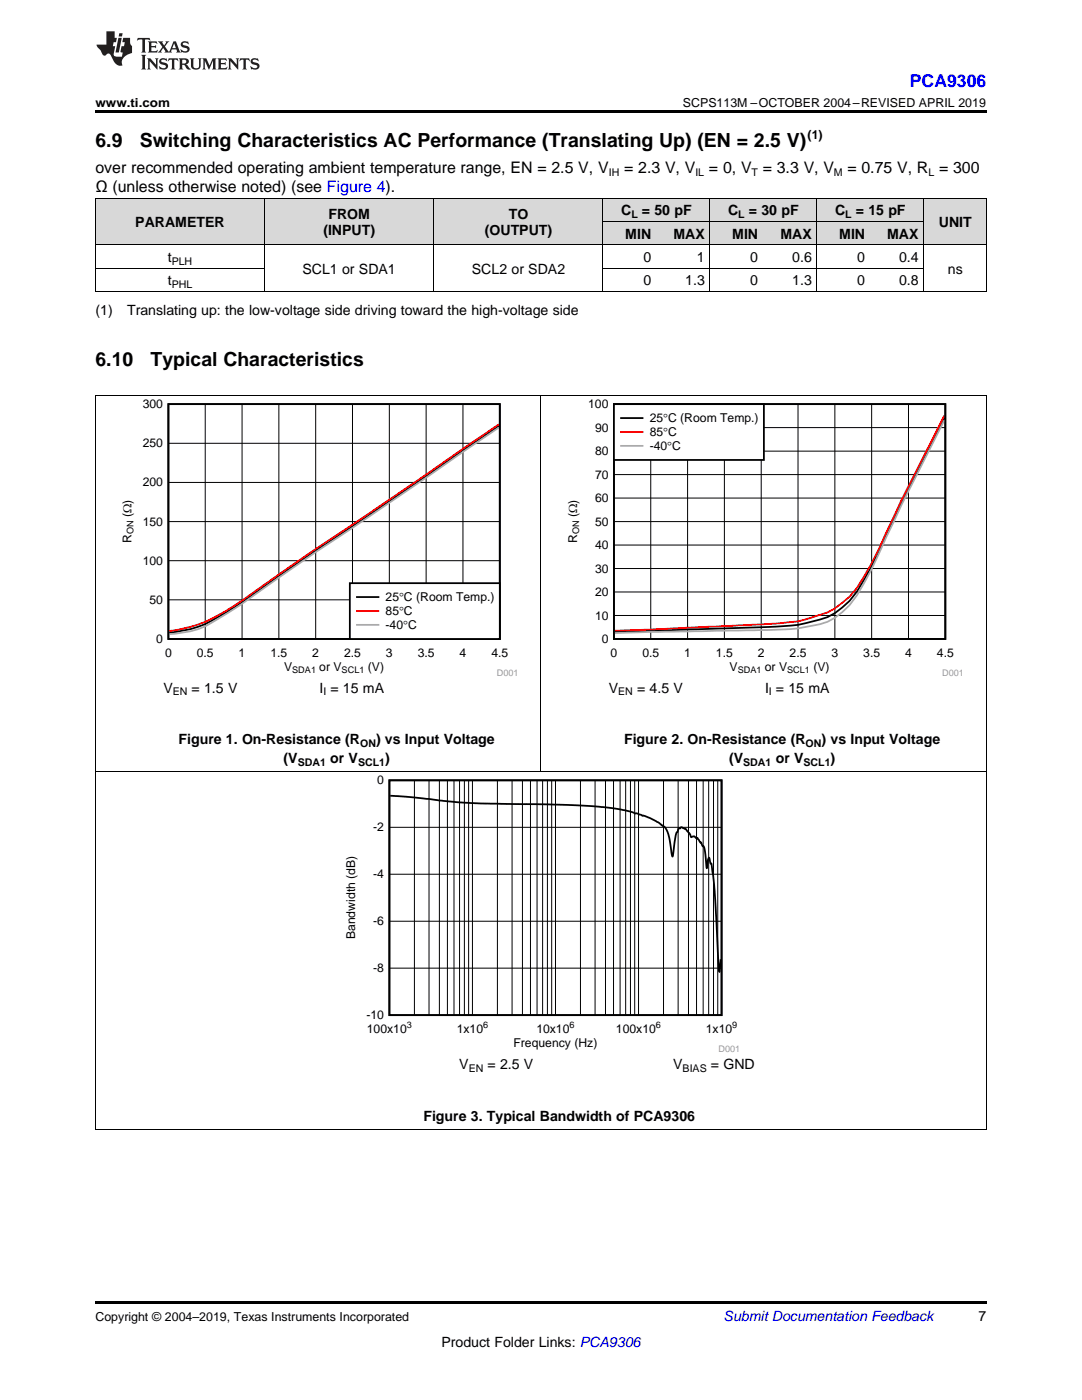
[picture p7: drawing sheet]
<svg xmlns="http://www.w3.org/2000/svg" width="216mm" height="279mm" viewBox="0 0 216 279" stroke-linecap="round" stroke-linejoin="round" font-family="sans-serif">
<g fill="#d8d8d8">
<path d="M19 39.6h33.8v9.3h-33.8z"/>
<path d="M52.8 39.6h33.8v9.3h-33.8z"/>
<path d="M86.6 39.6h33.8v9.3h-33.8z"/>
<path d="M184.4 39.6h12.4v9.3h-12.4z"/>
<path d="M120.4 44.2h10.7v4.7h-10.7z"/>
<path d="M131.1 44.2h10.6v4.7h-10.6z"/>
<path d="M141.7 44.2h10.7v4.7h-10.7z"/>
<path d="M152.4 44.2h10.7v4.7h-10.7z"/>
<path d="M163.1 44.2h10.6v4.7h-10.6z"/>
<path d="M173.7 44.2h10.7v4.7h-10.7z"/>
<path d="M120.4 39.6h10.7v4.6h-10.7z"/>
<path d="M131.1 39.6h10.6v4.6h-10.6z"/>
<path d="M141.7 39.6h10.7v4.6h-10.7z"/>
<path d="M152.4 39.6h10.7v4.6h-10.7z"/>
<path d="M163.1 39.6h10.6v4.6h-10.6z"/>
<path d="M173.7 39.6h10.7v4.6h-10.7z"/>
</g>
<path d="M19 225.4h.2zM196.7 225.4h.1zM19 259.7h177.8v.5h-177.8z" fill="#000"/>
<path d="M19.1 154v71.4M196.8 154v71.4M19 225.3h177.8" fill="none" stroke="#000" stroke-width=".2"/>
<path d="M68.5 154.7h78.9v55.3h-78.9z" fill-rule="evenodd" fill="#fff"/>
<path d="M77.7 155.7h66.3v46.9h-66.3zM77.9 158.8l4.6 .3 9.6 1.1 22.9 .5 5.5 .4 4.2 .6 1.6 .4 .4 .3 .5-.1 2.4 .9 1.7 .9 1.3 .9 .4 .5 .4 1.1 .8 4.4 .6-3.9a1.24 1.24 0 0 1 .4-1.2l.3-.6h.2l.2-.2h.2l.7 .3 .9 1.1 .2 .6 .2-.1a.62 .62 0 0 1 .9 .4l.2-.2 .5 .9h.2l.3 .8h.2a15.8 15.8 0 0 1 .6 4.4l.3-1.6 .2-.5 .3 1.1h.2l.5 4.2 1 17.5 .3-2.6" fill="none" stroke="#000" stroke-width=".35"/>
<g fill="none" stroke="#000" stroke-width=".2">
<path d="M19.1 79v75M107.9 79v75M196.8 79v75M19 154h177.8M82.7 155.7v46.9M85.6 155.7v46.9M87.7 155.7v46.9M89.3 155.7v46.9M90.6 155.7v46.9M91.7 155.7v46.9M92.7 155.7v46.9M93.5 155.7v46.9"/>
<path d="M94.3 155.7v46.9M99.3 155.7v46.9M102.2 155.7v46.9M104.2 155.7v46.9M105.8 155.7v46.9M107.2 155.7v46.9M108.3 155.7v46.9M109.2 155.7v46.9M110.1 155.7v46.9M110.8 155.7v46.9M115.8 155.7v46.9M118.7 155.7v46.9"/>
<path d="M120.8 155.7v46.9M122.4 155.7v46.9M123.7 155.7v46.9M124.8 155.7v46.9M125.8 155.7v46.9M126.6 155.7v46.9M127.4 155.7v46.9M132.4 155.7v46.9M135.3 155.7v46.9M137.4 155.7v46.9M139 155.7v46.9M140.3 155.7v46.9"/>
<path d="M141.4 155.7v46.9M142.4 155.7v46.9M143.2 155.7v46.9M77.7 174.5h66.3M77.7 165.1h66.3M77.7 193.2h66.3M77.7 183.9h66.3"/>
</g>
<path d="M23.9 79.7h79.2v55.3h-79.2z" fill-rule="evenodd" fill="#fff"/>
<path d="M33.6 80.7h66.1v46.8h-66.1zM99.6 85l-21.9 15-14.7 9.9-14.7 10.3-2.9 1.9a22.4 22.4 0 0 1-11.6 4.1" fill="none" stroke="#000" stroke-width=".35"/>
<g fill="none" stroke="#000" stroke-width=".2">
<path d="M33.6 96.3h66.1M33.6 88.5h66.1M41 80.7v46.8M48.3 80.7v46.8M55.6 80.7v46.8M63 80.7v46.8M70.3 80.7v46.8M77.7 80.7v46.8M85 80.7v46.8M92.4 80.7v46.8M33.6 119.7h66.1M33.6 111.9h66.1"/>
<path d="M33.6 104.1h66.1"/>
</g>
<path d="M99.6 84.7l-21.9 15-14.7 9.9-14.7 10.3a32.7 32.7 0 0 1-13.2 5.9l-1.3 .1" fill="none" stroke="#f00" stroke-width=".35"/>
<path d="M99.6 85.3l-29.3 20-7.3 4.9-14.7 10.3-2.9 1.9a35.1 35.1 0 0 1-5.9 3.2l-1.5 .4-4.2 .6" fill="none" stroke="#aaa" stroke-width=".35"/>
<path d="M69.8 116.4h29.9v11.1h-29.9z" fill-rule="evenodd" fill="#fff"/>
<path d="M69.8 116.4h29.9v11.1h-29.9zM71.2 119.2h4.3" fill="none" stroke="#000" stroke-width=".35"/>
<path d="M71.2 121.9h4.3" fill="none" stroke="#f00" stroke-width=".35"/>
<path d="M71.2 124.7h4.3" fill="none" stroke="#aaa" stroke-width=".35"/>
<path d="M112.8 79.7h79.2v55.3h-79.2z" fill-rule="evenodd" fill="#fff"/>
<path d="M122.5 80.7h66.1v46.8h-66.1zM188.5 83.4l-1.3 2.5a615.5 615.5 0 0 0-13.3 27.1l-1.4 2.6a16 16 0 0 1-7.4 7.6 32.4 32.4 0 0 1-11.7 1.9l-30.7 1" fill="none" stroke="#000" stroke-width=".35"/>
<g fill="none" stroke="#000" stroke-width=".2">
<path d="M122.5 99.4h66.1M122.5 94.7h66.1M122.5 90h66.1M122.5 85.3h66.1M129.9 80.7v46.8M137.2 80.7v46.8M144.5 80.7v46.8M151.9 80.7v46.8M159.2 80.7v46.8M166.6 80.7v46.8M173.9 80.7v46.8M181.3 80.7v46.8"/>
<path d="M122.5 118.1h66.1M122.5 113.5h66.1M122.5 108.8h66.1M122.5 104.1h66.1M122.5 122.8h66.1"/>
</g>
<path d="M188.5 82.9l-1.3 2.5a683.8 683.8 0 0 0-13.3 27l-1.4 2.6a15.9 15.9 0 0 1-7.4 7.2l-1.5 .5a23.7 23.7 0 0 1-7.3 1.6l-13.2 .7-20.4 .9" fill="none" stroke="#f00" stroke-width=".35"/>
<path d="M188.5 83.8l-1.3 2.6a552.3 552.3 0 0 0-13.3 27.2l-1.4 2.7a15.9 15.9 0 0 1-7.4 7.8 35.9 35.9 0 0 1-11.7 1.6l-30.7 .6" fill="none" stroke="#aaa" stroke-width=".35"/>
<path d="M122.5 80.7h29.9v11.1h-29.9z" fill-rule="evenodd" fill="#fff"/>
<path d="M122.5 80.7h29.9v11.1h-29.9zM123.9 83.4h4.3" fill="none" stroke="#000" stroke-width=".35"/>
<path d="M123.9 86.2h4.3" fill="none" stroke="#f00" stroke-width=".35"/>
<path d="M123.9 89h4.3" fill="none" stroke="#aaa" stroke-width=".35"/>
<g fill="none" stroke="#000" stroke-width=".2">
<path d="M19 39.5h177.8M19.1 39.5v18.7M52.8 39.5v18.7M86.6 39.5v18.7M120.3 39.5v18.7M141.7 39.5v18.7M163 39.5v18.7M184.3 39.5v18.7M196.8 39.5v18.7M19 58.2h177.8M19 53.5h33.8M19 48.8h177.8"/>
<path d="M120.4 53.5h64M120.4 44.2h64M19 78.9h177.8"/>
</g>
<path d="M19 22h177.8v.5h-177.8zM19 58.2h.2zM86.5 58.2h.1zM120.3 58.2h.1zM131 58.2h.1zM141.6 58.2h.1zM152.3 58.2h.1zM162.9 58.2h.2zM173.6 58.2h.1zM184.3 58.2h.1zM196.7 58.2h.1z" fill="#000"/>
<g fill="#231f20">
<path d="M27.5 7.6l-.1 .5 .4-.2h.6v.1v2.1l-.2 .4h1l-.3-.4v-2.1l.1-.1h.5l.5 .2-.2-.5zM29.5 8.3l.2 .3v1.5l-.2 .4h1.8l.2-.6a1.04 1.04 0 0 1-1.3 .2v-.7h.6l.3 .2v-.6l-.3 .2h-.6v-.6l.8-.1 .4 .3-.2-.5zM31.5 8.3l.9 1.1-.9 1.1h.8l-.2-.2 .5-.7 .4 .7-.2 .2h1.5l-.1-.2 .1-.4h.9l.1 .4-.2 .2h1l-.3-.3-.7-1.9h-.5l-.9 2-.8-1 .9-1h-.8l.1 .3-.3 .5-.4-.6 .2-.2zM34.7 8.6l.4 1h-.7zM36.3 8.4a.63 .63 0 0 0-.2 .7 .63 .63 0 0 0 .6 .4l.6 .2 .1 .2a.75 .75 0 0 1-.7 .4 .75 .75 0 0 1-.6-.5l.1 .7 .1-.1a1.11 1.11 0 0 0 1.5-.6 1.13 1.13 0 0 0-1.2-.8l-.1-.4a1.04 1.04 0 0 1 1.2 .2l-.2-.5-.1 .1-.5-.2zM28.2 10.9l.2 .4v2.2l-.2 .4h1l-.3-.4v-2.2l.3-.4zM29.3 11.6l.3 .4v1.5l-.3 .4h.8l-.2-.4v-1.3l1.5 1.7v-1.9l.2-.4h-.7l.2 .4v.9l-1.1-1.3zM32 11.8a.62 .62 0 0 0-.2 .7 .62 .62 0 0 0 .6 .4l.6 .1 .1 .3a.76 .76 0 0 1-.7 .3 .76 .76 0 0 1-.6-.4l.1 .7 .1-.1a1.11 1.11 0 0 0 1.5-.6 1.13 1.13 0 0 0-1.2-.8l-.1-.4a1.04 1.04 0 0 1 1.2 .2l-.2-.6-.1 .1-.5-.1zM33.7 11.6l-.2 .6a.61 .61 0 0 1 .8-.3v1.6l-.2 .4h.9l-.2-.4v-1.6a.63 .63 0 0 1 .8 .3l-.2-.6zM35.6 11.6l.3 .4v1.5l-.3 .4h1l-.2-.2v-.8l.5 .2a.76 .76 0 0 0 1.2 .7l-1-1a.58 .58 0 0 0 .6-.5 .58 .58 0 0 0-.5-.6zM36.4 11.9h.1a.45 .45 0 0 1 .5 .1 .45 .45 0 0 1 .1 .5l-.7 .2zM37.9 11.6l.2 .2a2.17 2.17 0 0 0 .3 1.9 .99 .99 0 0 0 1.6-.6v-1.1l.2-.4h-.7l.2 .2a1.92 1.92 0 0 1-.2 1.8 .6 .6 0 0 1-.9-.5v-1.1l.2-.4zM40.4 11.6l.2 .4v1.5l-.2 .4h.7l-.2-.4v-1.4l.8 1.8 .8-1.8v1.4l-.2 .4h.9l-.2-.4v-1.5l.2-.4h-.8l-.6 1.5-.6-1.5zM43.4 11.6l.2 .4v1.5l-.2 .4h1.8l.2-.6a1.04 1.04 0 0 1-1.3 .1v-.6h.5l.4 .2v-.6l-.4 .2h-.5v-.7h.8l.3 .3-.1-.6zM45.5 11.6l.2 .4v1.5l-.2 .4h.7l-.2-.4v-1.3l1.5 1.7v-1.9l.2-.4h-.7l.2 .4v.9l-1.1-1.3zM47.9 11.6l-.1 .6a.61 .61 0 0 1 .8-.3v1.6l-.3 .4h1l-.3-.4 .1-1.6a.63 .63 0 0 1 .7 .3l-.1-.6zM50.2 11.8a.62 .62 0 0 0-.2 .7 .62 .62 0 0 0 .6 .4l.6 .1 .2 .3a.76 .76 0 0 1-.8 .3 .76 .76 0 0 1-.6-.4l.1 .7 .2-.1a1.11 1.11 0 0 0 1.5-.6 1.13 1.13 0 0 0-1.3-.8l-.1-.4a1.04 1.04 0 0 1 1.2 .2l-.1-.6-.2 .1-.5-.1z"/>
<path d="M21.2 6.3v2.6h-1.9l.1 .4 .7 .9a.91 .91 0 0 0 1 .8 .56 .56 0 0 1 .5-.3 .56 .56 0 0 1 .5 .3l.4 .8a1.53 1.53 0 0 0 1.9 1.2 1.54 1.54 0 0 1 1-2.1l.9-.3v-1.4a1.52 1.52 0 0 1-.3-1.6h-1.4l-.2 .8h.5l-.2 .8h-.4l-.2 1v.2l.4 .1-.2 .8a1.93 1.93 0 0 1-1.6-.3l.3-1.8h-.5l.2-.8h.4l.2-.8h-.4v-1.3zM23.6 7.6l-.6 2.9h.7l.6-2.9zM23.8 6.6l-.1 .7h.6l.2-.7z"/>
</g>
<g font-size="3.9">
<text x="19" y="29.3">6.9</text>
<text x="27.9" y="29.3">Switching Characteristics AC Performance (Translating Up) (EN = 2.5 V)</text>
<text x="19" y="73">6.10</text>
<text x="30.1" y="73">Typical Characteristics</text>
</g>
<text font-size="3.5" fill="#00f" x="181.5" y="17.3">PCA9306</text>
<g font-size="3.2">
<text x="19" y="34.4">over recommended operating ambient temperature range, EN = 2.5 V, V</text>
<text x="124.5" y="34.4">= 2.3 V, V</text>
<text x="141.5" y="34.4">= 0, V = 3.3 V, V</text>
<text x="169.1" y="34.4">= 0.75 V, R = 300</text>
<text x="19" y="38.3">Ω (unless otherwise noted) (see Figure 4).</text>
</g>
<g font-size="2.8">
<text x="27" y="45.3">PARAMETER</text>
<text x="64.5" y="46.9">(INPUT)</text>
<text x="65.5" y="43.7">FROM</text>
<text x="96.7" y="46.9">(OUTPUT)</text>
<text x="101.5" y="43.7">TO</text>
<text x="124" y="43">C</text>
<text x="124.8" y="47.6">MIN</text>
<text x="128.1" y="43">= 50 pF</text>
<text x="134.4" y="47.6">MAX</text>
<text x="145.3" y="43">C</text>
<text x="146.1" y="47.6">MIN</text>
<text x="149.4" y="43">= 30 pF</text>
<text x="155.7" y="47.6">MAX</text>
<text x="166.7" y="43">C</text>
<text x="167.5" y="47.6">MIN</text>
<text x="170.8" y="43">= 15 pF</text>
<text x="177" y="47.6">MAX</text>
<text x="187.3" y="45.3">UNIT</text>
<text x="33.5" y="52.3">t</text>
<text x="128.4" y="52.3">0</text>
<text x="139.1" y="52.3">1</text>
<text x="149.7" y="52.3">0</text>
<text x="158.1" y="52.3">0.6</text>
<text x="171.1" y="52.3">0</text>
<text x="179.4" y="52.3">0.4</text>
<text x="33.5" y="56.9">t</text>
<text x="60.4" y="54.6">SCL1 or SDA1</text>
<text x="94.2" y="54.6">SCL2 or SDA2</text>
<text x="128.4" y="56.9">0</text>
<text x="136.7" y="56.9">1.3</text>
<text x="149.7" y="56.9">0</text>
<text x="158.1" y="56.9">1.3</text>
<text x="171.1" y="56.9">0</text>
<text x="179.4" y="56.9">0.8</text>
<text x="189.1" y="54.6">ns</text>
<text x="19" y="62.8">(1)</text>
<text x="25.4" y="62.8">Translating up: the low-voltage side driving toward the high-voltage side</text>
<text x="32.6" y="138.2">V</text>
<text x="38.2" y="138.2">= 1.5 V</text>
<text x="63.7" y="138.2">I = 15 mA</text>
<text x="121.5" y="138.2">V</text>
<text x="127.1" y="138.2">= 4.5 V</text>
<text x="152.6" y="138.2">I = 15 mA</text>
<text x="35.6" y="148.6">Figure 1. On-Resistance (R</text>
<text x="75" y="148.6">) vs Input Voltage</text>
<text x="124.5" y="148.6">Figure 2. On-Resistance (R</text>
<text x="163.9" y="148.6">) vs Input Voltage</text>
<text x="56.6" y="152.3">(V</text>
<text x="65.9" y="152.3">or V</text>
<text x="76.8" y="152.3">)</text>
<text x="145.5" y="152.3">(V</text>
<text x="154.8" y="152.3">or V</text>
<text x="165.7" y="152.3">)</text>
<text x="91.7" y="213.3">V</text>
<text x="97.3" y="213.3">= 2.5 V</text>
<text x="134.3" y="213.3">V</text>
<text x="141.9" y="213.3">= GND</text>
<text x="84.5" y="223.6">Figure 3. Typical Bandwidth of PCA9306</text>
<text x="195.3" y="263.6">7</text>
<text x="88.1" y="268.9">Product Folder Links: PCA9306</text>
</g>
<text font-size="2.8" fill="#0000c8" x="144.4" y="263.6">Submit Documentation Feedback</text>
<g font-size="2.5">
<text x="19" y="21.4">www.ti.com</text>
<text x="136.3" y="21.4">SCPS113M –OCTOBER 2004–REVISED APRIL 2019</text>
<text x="161.1" y="27.7">(1)</text>
<text x="19" y="263.6">Copyright © 2004–2019, Texas Instruments Incorporated</text>
</g>
<g font-size="2.4">
<text x="28.5" y="81.5">300</text>
<text x="117.4" y="81.5">100</text>
<text x="28.5" y="89.3">250</text>
<text x="118.7" y="86.1">90</text>
<text x="129.6" y="84.3">25qC (Room Temp.)</text>
<text x="129.6" y="87.1">85qC</text>
<text x="129.6" y="89.8">-40qC</text>
<text x="118.7" y="95.5">70</text>
<text x="118.7" y="90.8">80</text>
<text x="28.5" y="97.1">200</text>
<text x="118.7" y="100.2">60</text>
<text x="26.2" y="103.2" transform="rotate(-90 26.2 103.2)">(:)</text>
<text x="28.5" y="104.9">150</text>
<text x="115.1" y="103.2" transform="rotate(-90 115.1 103.2)">(:)</text>
<text x="118.7" y="104.9">50</text>
<text x="26.2" y="108.4" transform="rotate(-90 26.2 108.4)">R</text>
<text x="28.5" y="112.7">100</text>
<text x="115.1" y="108.4" transform="rotate(-90 115.1 108.4)">R</text>
<text x="118.7" y="109.6">40</text>
<text x="118.7" y="118.9">20</text>
<text x="118.7" y="114.3">30</text>
<text x="29.8" y="120.5">50</text>
<text x="76.9" y="120">25qC (Room Temp.)</text>
<text x="76.9" y="122.8">85qC</text>
<text x="76.9" y="125.6">-40qC</text>
<text x="118.7" y="123.6">10</text>
<text x="31.2" y="128.3">0</text>
<text x="32.9" y="131.1">0</text>
<text x="39.3" y="131.1">0.5</text>
<text x="47.6" y="131.1">1</text>
<text x="54" y="131.1">1.5</text>
<text x="62.3" y="131.1">2</text>
<text x="68.7" y="131.1">2.5</text>
<text x="77" y="131.1">3</text>
<text x="83.3" y="131.1">3.5</text>
<text x="91.7" y="131.1">4</text>
<text x="98" y="131.1">4.5</text>
<text x="120.1" y="128.3">0</text>
<text x="121.8" y="131.1">0</text>
<text x="128.2" y="131.1">0.5</text>
<text x="136.5" y="131.1">1</text>
<text x="142.9" y="131.1">1.5</text>
<text x="151.2" y="131.1">2</text>
<text x="157.6" y="131.1">2.5</text>
<text x="165.9" y="131.1">3</text>
<text x="172.2" y="131.1">3.5</text>
<text x="180.6" y="131.1">4</text>
<text x="186.9" y="131.1">4.5</text>
<text x="56.7" y="133.9">V</text>
<text x="63.7" y="133.9">or V</text>
<text x="73.4" y="133.9">(V)</text>
<text x="145.6" y="133.9">V</text>
<text x="152.6" y="133.9">or V</text>
<text x="162.3" y="133.9">(V)</text>
<text x="75.3" y="156.5">0</text>
<text x="74.5" y="165.9">-2</text>
<text x="74.5" y="175.3">-4</text>
<text x="74.5" y="184.6">-6</text>
<text x="70.9" y="187.5" transform="rotate(-90 70.9 187.5)">Bandwidth (dB)</text>
<text x="74.5" y="194">-8</text>
<text x="73.1" y="203.4">-10</text>
<text x="73.2" y="206.2">100x10</text>
<text x="91.1" y="206.2">1x10</text>
<text x="102.5" y="208.9">Frequency (Hz)</text>
<text x="107" y="206.2">10x10</text>
<text x="122.9" y="206.2">100x10</text>
<text x="140.8" y="206.2">1x10</text>
</g>
<g font-size="2.1">
<text x="121.5" y="35.1">IH</text>
<text x="138.8" y="35.1">IL</text>
<text x="150" y="35.1">T</text>
<text x="166.4" y="35.1">M</text>
<text x="185.3" y="35.1">L</text>
<text x="126" y="43.5">L</text>
<text x="147.3" y="43.5">L</text>
<text x="168.7" y="43.5">L</text>
<text x="34.3" y="52.8">PLH</text>
<text x="34.3" y="57.5">PHL</text>
<text x="34.5" y="138.8">EN</text>
<text x="64.5" y="138.8">I</text>
<text x="123.4" y="138.8">EN</text>
<text x="153.4" y="138.8">I</text>
<text x="71.9" y="149.1">ON</text>
<text x="160.8" y="149.1">ON</text>
<text x="59.4" y="152.8">SDA1</text>
<text x="71.4" y="152.8">SCL1</text>
<text x="148.3" y="152.8">SDA1</text>
<text x="160.3" y="152.8">SCL1</text>
<text x="93.5" y="213.9">EN</text>
<text x="136.2" y="213.9">BIAS</text>
</g>
<g font-size="1.8">
<text x="26.7" y="106.7" transform="rotate(-90 26.7 106.7)">ON</text>
<text x="115.6" y="106.7" transform="rotate(-90 115.6 106.7)">ON</text>
<text x="58.3" y="134.3">SDA1</text>
<text x="68.2" y="134.3">SCL1</text>
<text x="147.2" y="134.3">SDA1</text>
<text x="157.1" y="134.3">SCL1</text>
<text x="81.2" y="205.2">3</text>
<text x="96.4" y="205.2">6</text>
<text x="113.6" y="205.2">6</text>
<text x="130.9" y="205.2">6</text>
<text x="146.1" y="205.2">9</text>
</g>
<g font-size="1.8" fill="#999">
<text x="99.1" y="134.9">D001</text>
<text x="188" y="134.9">D001</text>
<text x="143.4" y="210">D001</text>
</g>
</svg>
